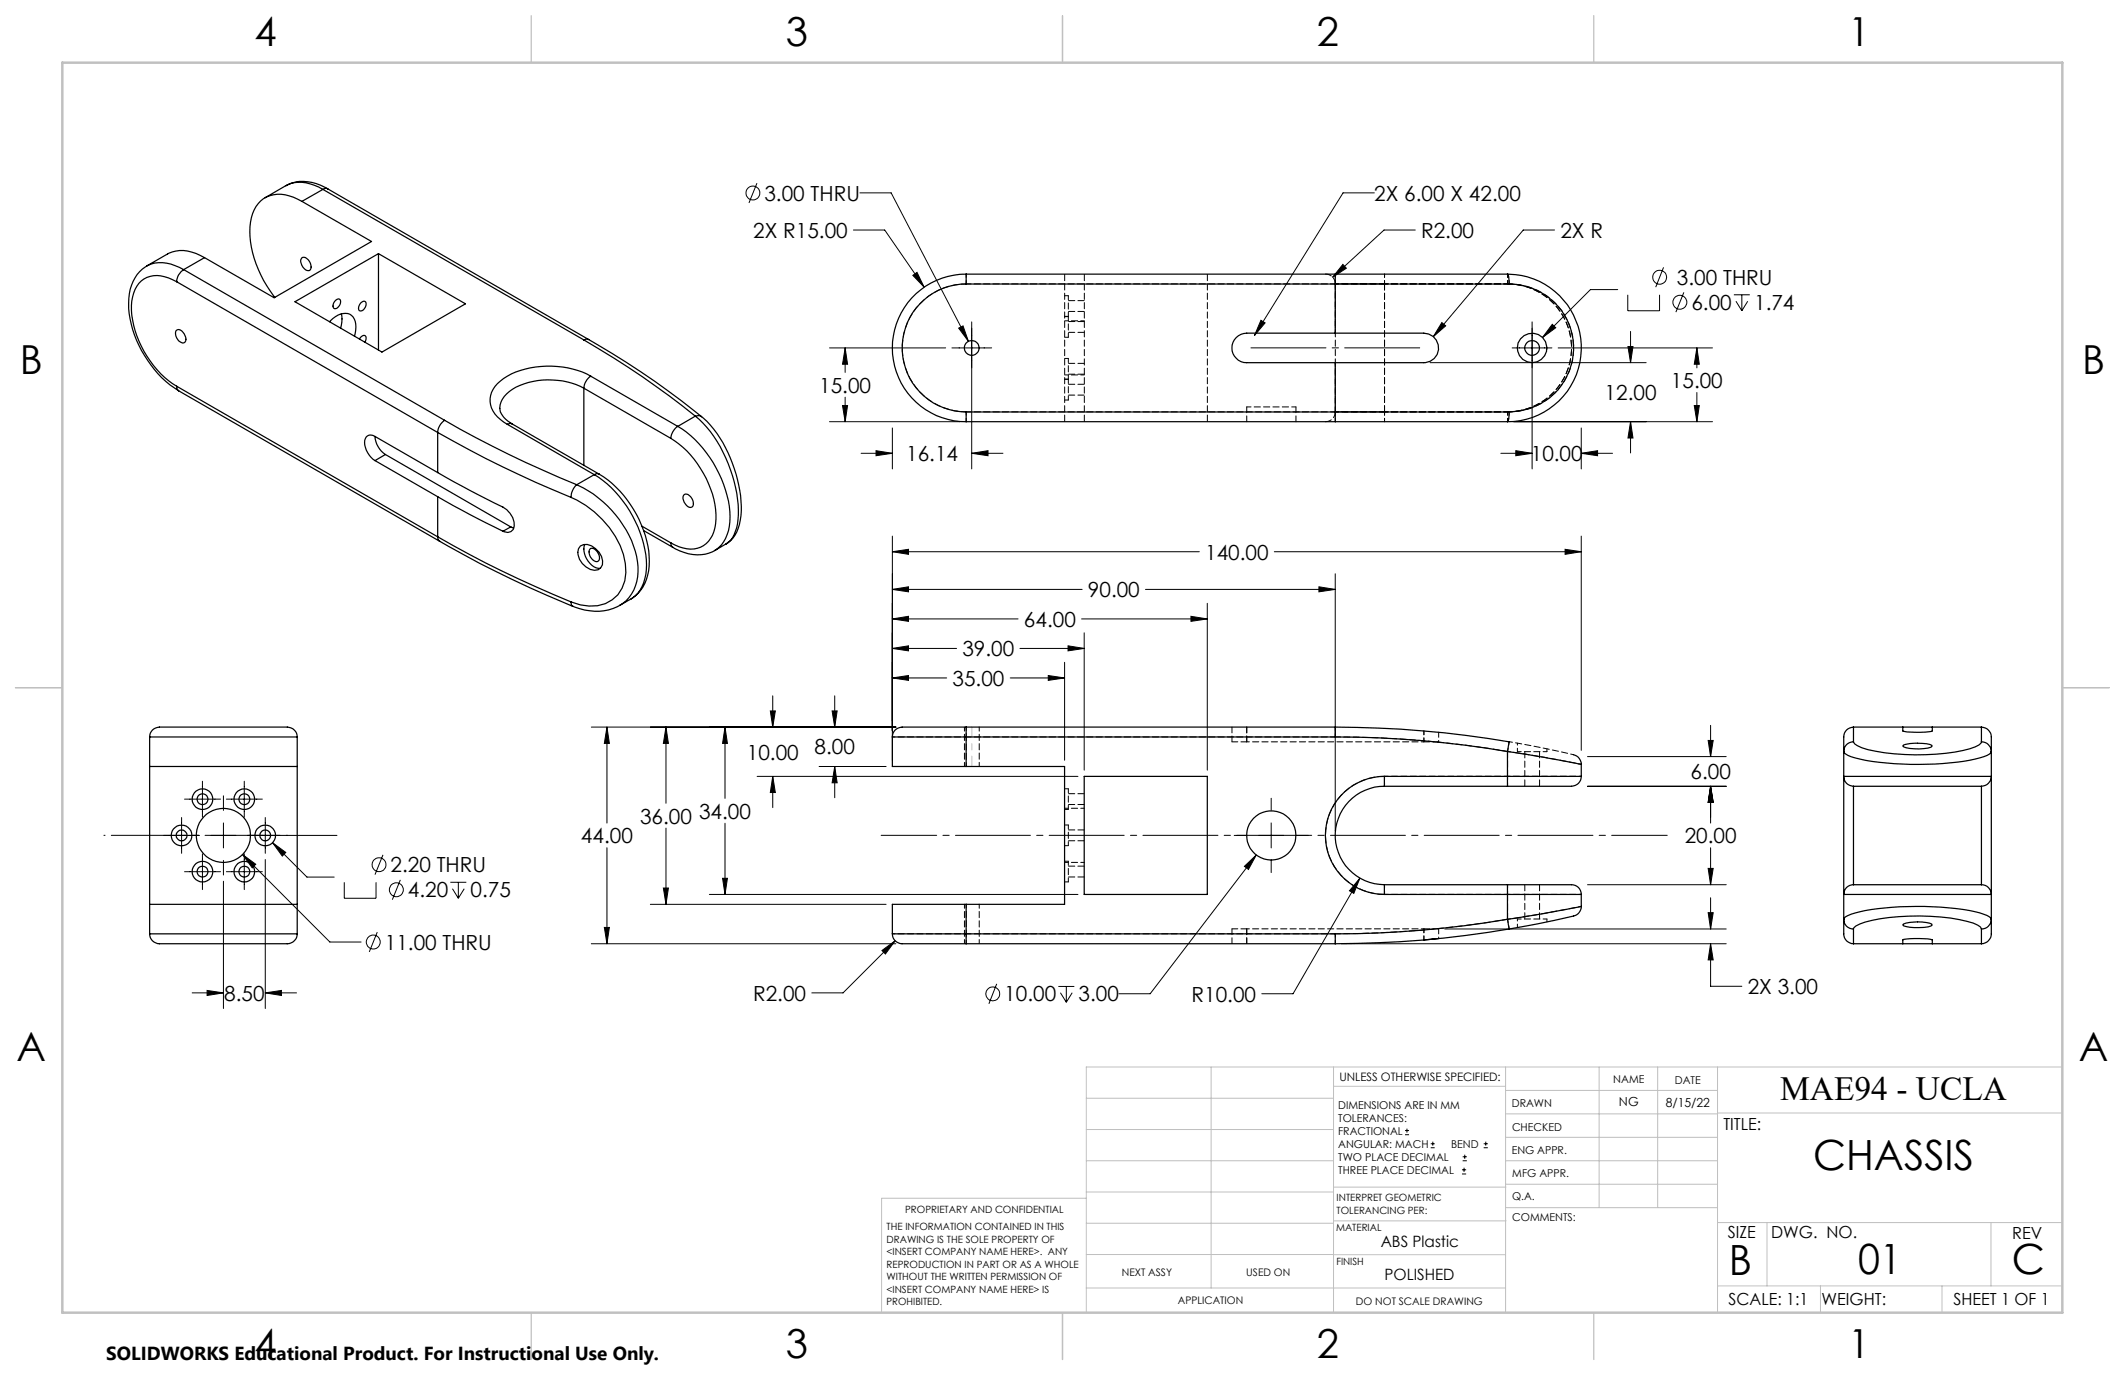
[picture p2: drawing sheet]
<svg xmlns="http://www.w3.org/2000/svg" width="432mm" height="279mm" viewBox="0 0 432 279" stroke-linecap="round" stroke-linejoin="round" font-family="sans-serif">
<g fill="none" stroke="#000" stroke-width=".2">
<path d="M153.8 37.2l-1.6 4M174.7 39.2h6.4l15.7 30.2M279.3 39.2h-6.4l-18 29M173.4 46.7h6.4l8 11.6M185.5 56l.8-.6 1.5 2.9zM272.9 53.7l.7 .8-2.8 1.8zM287.6 46.7h-6.4l-10.4 9.6M315.9 46.7h-6.4l-18.2 21.7M328.7 58.8h-5.5l-9.8 9.8M330.8 59.9v3.2h6.4v-3.2M338 54.3l-1.6 4M342.2 59.4l-1.7 4"/>
<path d="M352.3 59.9h3.3M353.9 59.9v3.2M168.6 70.7h23.6M171.7 70.7l.5 3.3h-1zM171.7 70.7v5M193.4 70.7h8.1M194.8 66.7l.9-.5 1.1 3.2zM197.4 65.4v29.9M256.2 65.1l.9 .5-2.2 2.6zM290.6 73.7h43.9M293 65.5l.8 .7-2.5 2.2zM307.3 70.7h8"/>
<path d="M311.3 65.4v29.9M315.4 65.9l.7 .7-2.7 2zM316.6 70.7h31.4M330.8 70.4h1l-.5 3.3zM331.3 67.3v6.4M344.8 70.7l.5 3.3h-1zM344.8 70.7v4.1M344.8 79.8v5.9M352.7 61.2l1.2 1.9M355.1 61.2l-1.2 1.9M168.6 85.7h26.5M171.2 82.4h1l-.5 3.3z"/>
<path d="M171.7 80.7v5M175 92.1h6.3M178 91.6l3.3 .5-3.3 .5zM181.3 87v8.3M197.4 92.1l3.4-.5v1zM197.4 92.1h6.4M305 92.1h6.3M307.6 85.7h40.4M308 91.6l3.3 .5-3.3 .5zM321.3 92.1l3.3-.5v1zM321.3 92.1h6.4M321.3 87v8.3"/>
<path d="M331.3 85.7l.5 3.3h-1zM331.3 85.7v6.3M344.3 82.4h1l-.5 3.3zM181.3 112.1l3.3-.5v1zM181.3 119.8l3.3-.6v1.1zM181.3 108.9v45.6M181.3 112.1h62.4M181.3 119.8h38.6M232.8 119.8h38.5M258.9 112.1h62.4M268 119.2l3.3 .6-3.3 .5zM271.3 116.6v52.3"/>
<path d="M318 111.6l3.3 .5-3.3 .5zM321.3 108.9v43.6M181.3 137.8l3.3-.5v1zM181.3 131.8l3.3-.6v1.1zM181.3 125.8l3.3-.6v1.1zM181.3 137.8h11.1M181.3 131.8h13.1M181.3 125.8h25.6M205.3 137.8h11M207.3 131.8h13M213 137.3l3.3 .5-3.3 .5zM216.3 134.6v19.9"/>
<path d="M217 131.2l3.3 .6-3.3 .5zM219.8 125.8h25.5M220.3 128.6v27.9M242 125.2l3.3 .6-3.3 .5zM245.3 122.6v33.9M41.1 158.8v7.3M49.6 158.8v7.3M120.2 147.7h61.8M123.3 147.7l.5 3.4h-1zM123.3 147.7v19.6M135.3 147.7l.5 3.4h-1zM135.3 147.7v15.5"/>
<path d="M147.3 147.7l.5 3.4h-1zM147.3 147.7v14.5M153.8 157.8h65.2M156.5 144.5h1.1l-.6 3.2zM157 157.8l.6 3.2h-1.1zM157 141.4v6.3M157 157.8v6.3M166.4 155.8h13.7M169.1 144.5h1l-.5 3.2zM169.6 155.8l.5 3.3h-1zM169.6 141.4v6.3M169.6 155.8v6.3"/>
<path d="M322.6 159.8h28.2M322.6 153.7h28.2M347.1 150.5h1l-.5 3.2zM347.6 159.8l.5 3.3h-1zM347.6 147.4v6.3M347.6 159.8v7.5M33.3 169.8h7.2M36.9 166.1v7.3M37.5 162.4h7.3M37.5 177.1h7.3M41.1 173.5v7.3M42.9 169.8h5"/>
<path d="M45.4 161.7v3M45.4 167.2v5.1M45.4 174.8v3M45.4 179.1v25.8M46 162.4h7.3M46 177.1h7.3M49.3 173.6l2.7 2-.7 .8zM49.3 173.6l17.7 17.8h6.4M49.6 173.5v7.3M50.3 169.8h18.2M53.9 166.1v7.3M53.9 174.7v30.2"/>
<path d="M55.4 171.2l2.7 2-.7 .8zM55.4 171.2l7 7h5.5M70 179.3v3.2h6.4v-3.2M77.8 173.7l-1.6 4M81.4 178.8l-1.7 4M91.5 179.3h3.3M93.1 179.3v3.2M123.3 172.3v19.5M135.3 168.3v15.5M146.8 178.5h1l-.5 3.3zM147.3 167.3v14.5M250.8 169.8h2.4"/>
<path d="M252.9 176l2.4-2.3-1.6 3zM255.3 173.7l-21.6 28.2h-6.3M255.8 169.8h5M258.3 162.2v2.5M258.3 167.2v5.1M258.3 174.8v2.5M263.4 169.8h2.5M276.3 178.4l-1.2 3.1-.9-.5zM276.3 178.4l-13.6 23.5h-6.3M322.6 179.8h28.2M347.1 176.5h1l-.5 3.3zM347.6 172.3v7.5"/>
<path d="M76.7 189.4l-1.7 4M91.9 180.6l1.2 1.9M94.3 180.6l-1.2 1.9M120.2 191.8h61.8M122.8 188.5h1l-.5 3.3zM132.2 183.8h47.9M134.8 180.4h1l-.5 3.4zM144.1 181.8h74.9M179.2 193.1l2.7-1.9-2 2.7zM181.9 191.2l-10.6 10.6h-6.3M202.5 199.9l-1.6 4.1M272.6 191.8h78.2"/>
<path d="M293.6 188.8h57.2M347.1 185.5h1l-.5 3.3zM347.6 191.8l.5 3.3h-1zM347.6 182.4v6.4M347.6 191.8v8.6h6.3M39.1 201.8h6.3M42.1 201.3l3.3 .5-3.3 .5zM53.9 201.8l3.3-.5v1zM53.9 201.8h6.4M215.1 200.4h3.2M215.5 201.7l1.2 2M216.7 200.4v3.3"/>
<path d="M217.9 201.7l-1.2 2M285.5 230.6h.8M285.5 229.7h.8M285.9 229.3v.9M290.7 233.2h.8M290.7 232.4h.8M291.1 232v.8M297.1 238.5h.8M297.1 237.7h.8M297.2 235.9h.9M297.2 235.1h.9M297.5 237.3v.8"/>
<path d="M297.6 234.6v.9M301.5 233.2h.8M301.5 232.4h.8M301.9 232v.8"/>
<circle cx="153" cy="39.2" r="1.42"/>
<circle cx="337.2" cy="56.3" r="1.42"/>
<circle cx="341.3" cy="61.4" r="1.41"/>
<circle cx="77" cy="175.7" r="1.41"/>
<circle cx="75.8" cy="191.4" r="1.41"/>
<circle cx="80.5" cy="180.8" r="1.41"/>
<circle cx="201.7" cy="202" r="1.41"/>
</g>
<path d="M179.1 169.7h159.7" fill="none" stroke="#000" stroke-width=".2" stroke-dasharray="15.2 1.3 1.3 1.3" stroke-dashoffset="4"/>
<path d="M253.3 70.7h36" fill="none" stroke="#000" stroke-width=".2" stroke-dasharray="15.2 1.3 1.3 1.3" stroke-dashoffset="-.9"/>
<path d="M21.1 169.7h37.3" fill="none" stroke="#000" stroke-width=".2" stroke-dasharray="15.2 1.3 1.3 1.3" stroke-dashoffset="-1.5"/>
<path d="M197.5 147.7v8" fill="none" stroke="#c0c0c0" stroke-width=".2" stroke-dasharray="15.2 1.3 1.3 1.3" stroke-dashoffset="13.1"/>
<g fill="none" stroke="#c0c0c0" stroke-width=".2">
<path d="M246.1 216.8v44.9M271 216.8v49.9M305.9 216.8v49.9M324.9 216.8v28.6M336.8 216.8v28.6M349 216.8v49.9M419.1 216.8h-198.4v49.9M220.7 235.9h50.3M220.7 229.5h50.3M220.7 223.2h50.3M271 220.7h34.9M305.9 231.1h43.1"/>
<path d="M305.9 226.3h43.1M305.9 221.6h43.1M305.9 235.9h43.1M349 226.2h70.1M220.7 248.6h50.3M220.7 242.2h50.3M220.7 254.9h50.3M220.7 243.5h-41.6v23.2M271 255h34.9M271 248.1h35M271 241.2h35M305.9 240.6h43.1"/>
<path d="M306 245.4h43M349 248.4h70.1M359.1 248.4v12.9M404.6 248.4v12.9M220.7 261.7h85.2M349 261.3h70.1M369.9 261.3v5.4M394.6 261.3v5.4"/>
</g>
<path d="M108 3.2v9.5M215.9 3.2v9.5M323.8 3.2v9.5M3.1 139.7h9.6M419.1 139.7h9.5M108 266.7v9.6M215.9 266.7v9.6M323.8 266.7v9.6" fill="none" stroke="#c0c0c0" stroke-width=".25"/>
<path d="M12.7 12.7h406.4v254h-406.4z" fill="none" stroke="#c0c0c0" stroke-width=".5"/>
<g fill="#000">
<path d="M213 137.3l3.3 .5-3.3 .5zM181.3 137.8l3.3-.5v1zM181.3 112.1l3.3-.5v1zM318 111.6l3.3 .5-3.3 .5zM181.3 131.8l3.3-.6v1.1zM217 131.2l3.3 .6-3.3 .5zM181.3 125.8l3.3-.6v1.1zM242 125.2l3.3 .6-3.3 .5zM181.3 119.8l3.3-.6v1.1zM268 119.2l3.3 .6-3.3 .5zM276.3 178.4l-2.1 2.6 .9 .5zM252.9 176l.8 .7 1.6-3zM135.3 147.7l.5 3.4h-1zM134.8 180.4h1l-.5 3.4zM123.3 147.7l.5 3.4h-1zM122.8 188.5h1l-.5 3.3zM179.2 193.1l.7 .8 2-2.7zM156.5 144.5h1.1l-.6 3.2zM157 157.8l.6 3.2h-1.1zM147.3 147.7l.5 3.4h-1zM146.8 178.5h1l-.5 3.3zM347.1 185.5h1l-.5 3.3zM347.6 191.8l.5 3.3h-1zM256.2 65.1l-1.3 3.1 2.2-2.6zM194.8 66.7l2 2.7-1.1-3.2zM315.4 65.9l-2 2.7 2.7-2zM185.5 56l2.3 2.3-1.5-2.9zM272.9 53.7l-2.1 2.6 2.8-1.8zM171.2 82.4h1l-.5 3.3zM171.7 70.7l.5 3.3h-1zM344.3 82.4h1l-.5 3.3zM344.8 70.7l.5 3.3h-1zM331.3 85.7l.5 3.3h-1zM330.8 70.4h1l-.5 3.3zM55.4 171.2l2 2.8 .7-.8zM49.3 173.6l2 2.8 .7-.8z"/>
<path d="M347.6 159.8l.5 3.3h-1zM347.1 150.5h1l-.5 3.2zM169.1 144.5h1l-.5 3.2zM169.6 155.8l.5 3.3h-1zM347.6 159.8l.5 3.3h-1zM347.1 176.5h1l-.5 3.3zM197.4 92.1l3.4-.5v1zM178 91.6l3.3 .5-3.3 .5zM308 91.6l3.3 .5-3.3 .5zM321.3 92.1l3.3-.5v1zM293 65.5l-1.7 2.9 2.5-2.2zM53.9 201.8l3.3-.5v1zM42.1 201.3l3.3 .5-3.3 .5z"/>
</g>
<g fill="none" stroke="#000" stroke-width=".25">
<path d="M58.1 37.7a8.3 8.3 0 0 1 8.5 .7M65.6 38.5a7.8 7.8 0 0 0-7.2-.9l-4.5 2.6M65.6 38.5l-4.3 2.4M65.6 38.5l53 30.6M66.6 38.4a.87 .87 0 0 0-1 .1M66.6 38.4l53 30.6M29.8 54.1a8.2 8.2 0 0 0-3.7 7.5 22.2 22.2 0 0 0 10.2 17.8M35.9 57.3a6.5 6.5 0 0 0-6.7-.6 6.4 6.4 0 0 0-2.5 5.4 20.2 20.2 0 0 0 9.2 16.4M35.9 57.3l53 30.6M37.3 54.8a2.97 2.97 0 0 0-1.4 2.5M37.3 54.8l53 30.6M41.6 52.4a7.3 7.3 0 0 0-7.6-.8l-4.2 2.4a7.1 7.1 0 0 1 6.6 .3l.9 .5"/>
<path d="M41.6 52.4l-4.3 2.4M61.3 40.9a7.7 7.7 0 0 0-7.1-.9 6.7 6.7 0 0 0-3.4 6 22.3 22.3 0 0 0 5 14.4M61.3 52.4a1.64 1.64 0 0 1 1.9 1.9 .65 .65 0 0 1-.3 .7 .65 .65 0 0 1-.8-.2 1.91 1.91 0 0 1-.8-2.4zM61.3 40.9l14.2 8.2-19.8 11.4-14.1-8.1M76.9 51.5v19.6M196.3 55.7a15 15 0 0 0-15 15 15 15 0 0 0 15 15M196.3 55.7v2M196.3 57.7a13 13 0 0 0-13 13 13 13 0 0 0 13 13M196.3 57.7h75M196.3 55.7h75M271.3 55.7v2M271.3 57.7h35.4"/>
<path d="M271.3 55.7h35M271.3 57.7v10M306.3 55.7a3.3 3.3 0 0 1 .4 2M306.3 55.7a15 15 0 0 1 15 15 15 15 0 0 1-15 15M306.7 57.7a13 13 0 0 1 13.1 13 13 13 0 0 1-13.1 13M35.9 67.1a1.16 1.16 0 0 1 1.5 .7l.2 .4a.82 .82 0 0 1 .2 1 .82 .82 0 0 1-.9 .4 1.91 1.91 0 0 1-1-2.5zM35.9 78.5l.1 .6 .3 .3M35.9 78.5l53 30.6M36.3 79.4l53.1 30.6M59.9 61.3l17-9.8 17.7 10.2-17 9.8zM67 65.4a4 4 0 0 1 4.1-1.5 3.3 3.3 0 0 1 1.1 3.8l-.2 .6M68.2 61a.57 .57 0 0 1 1 0 1.43 1.43 0 0 1-1.2 1.7 1.04 1.04 0 0 1 .2-1.7z"/>
<path d="M69.4 63.8l.1 1-.3 1.9M73.1 68.9l.3-.5a.57 .57 0 0 1 1 0v.6l-.2 .5M73.4 61.5a.57 .57 0 0 1 1 0 1.43 1.43 0 0 1-1.2 1.7 1.04 1.04 0 0 1 .2-1.7zM118.6 78.9a15.5 15.5 0 0 0-14.5 .2 4.5 4.5 0 0 0-2.5 4.2 4.6 4.6 0 0 0 2.5 2.8M118.6 69.1a175.4 175.4 0 0 1 22.7 15.5M118.6 78.9l17.7 10.2M118.6 78.9v15.6M119.6 69a170.3 170.3 0 0 1 23 15.7M119.6 69l-.4-.1-.6 .2M120.1 76.4a18.5 18.5 0 0 0-17 0 5.8 5.8 0 0 0-3.5 5.3 6 6 0 0 0 3.5 4.5M120.1 76.4a3.2 3.2 0 0 0-1.5 2.5M120.1 76.4l17.6 10.2"/>
<path d="M271.3 67.7h18a3 3 0 0 1 3 3 3 3 0 0 1-3 3h-18M271.3 67.7h-18a3 3 0 0 0-3 3 3 3 0 0 0 3 3h18M271.3 73.7v10M76.2 88.7a4.8 4.8 0 0 0 2.1 3.7M76.2 88.7a1.3 1.3 0 0 0-1.5-.1 1.3 1.3 0 0 0-.6 1.3 4.8 4.8 0 0 0 2.1 3.7M76.2 93.6l12.7 7.3M76.2 88.7l12.7 7.3M78.3 92.4l25.5 14.7M78.3 92.4l-2.1 1.2M88.9 96l11.6 6.2a5.4 5.4 0 0 1 4 3.9 1.52 1.52 0 0 1-.5 1.8 1.52 1.52 0 0 1-1.8 .1M88.9 87.9a226.4 226.4 0 0 0 27.1 13.2M88.9 87.9v8.1"/>
<path d="M90.3 85.4a3.2 3.2 0 0 0-1.4 2.5M90.3 85.4a218.8 218.8 0 0 0 26.9 13.1M103.1 86.2l17.7 10.2M104.1 86.1l-.5-.1-.5 .2M104.1 86.1l17.6 10.2M117.2 98.5a3.6 3.6 0 0 0-1.2 2.6M117.2 98.5a22.1 22.1 0 0 1 12.2 14.6 9.2 9.2 0 0 1-2.8 9.5l-.7 .4M120.8 96.4a23.4 23.4 0 0 1 10.6 18.4 7.6 7.6 0 0 1-3.1 6.9M120.8 96.4l-3.6 2.1M121.7 96.3a22.2 22.2 0 0 1 10.2 17.8 8.4 8.4 0 0 1-3.6 7.6M121.7 96.3a.87 .87 0 0 0-.9 .1M136.3 89.1a20.3 20.3 0 0 1 9.2 16.4 5.8 5.8 0 0 1-3.8 5.9 7 7 0 0 1-5.4-1.1"/>
<path d="M137.7 86.6a3.2 3.2 0 0 0-1.4 2.5M137.7 86.6a23.3 23.3 0 0 1 10.6 18.4 7.5 7.5 0 0 1-3.1 6.9M141.3 84.6a26.5 26.5 0 0 1 8.4 15.7 15 15 0 0 1-.5 8.4l-.8 1.1-.9 .7-2.3 1.4M141.3 84.6l.6-.1 .7 .2M141.3 84.6l-3.6 2M142.6 84.7a24.4 24.4 0 0 1 7.5 13.9 14.7 14.7 0 0 1-.7 10.1l-.9 1.1-.9 .7M196.3 83.7v2M196.3 83.7h75M196.3 85.7h75M271.3 83.7h35.4M271.3 83.7v2M271.3 85.7h35"/>
<path d="M306.7 83.7a3 3 0 0 1-.4 2M88.9 100.9l6.5 3.6 6.8 3.5M88.9 109.1a219.6 219.6 0 0 0 27.1 13.2M88.9 109.1l.1 .5 .4 .4M88.9 100.9v8.2M89.4 110a225.3 225.3 0 0 0 27 13.2l-.3-.3-.1-.6M103.8 107.1l.6 .2M103.8 107.1l-1.6 .9M116 101.1a19.6 19.6 0 0 1 10.7 11.6 9 9 0 0 1-1.1 8.2 7.4 7.4 0 0 1-7.7 2l-1.9-.6M117.9 110.9a2.45 2.45 0 0 1 3.1 .6 3.4 3.4 0 0 1 1.4 3.3 1.68 1.68 0 0 1-2.5 .9 3.7 3.7 0 0 1-2.4-4.2zM118.8 110.6a4 4 0 0 0 3 4.9h.2M119.8 111.6a.99 .99 0 0 1 1.6 .5l.3 .8a.78 .78 0 0 1-.1 1.1 .78 .78 0 0 1-1.1-.2l-.7-.9-.1-.8z"/>
<path d="M130.5 106.9l5.8 3.4M130.8 107.8l5.9 3.4M136.3 110.3l.1 .6 .3 .3M136.7 111.2a8.5 8.5 0 0 0 8.5 .7M139 100.5a1.64 1.64 0 0 1 1.9 1.8 .73 .73 0 0 1-.5 .8 .73 .73 0 0 1-.9-.4l-.5-.6a1.34 1.34 0 0 1 0-1.6zM125.9 123a10.5 10.5 0 0 1-9.5 .2M128.3 121.7l-2.4 1.3M30.4 155.8h30M30.4 149.8h30M30.4 149.8a2.27 2.27 0 0 1 2.8-2.1h23.9a3.3 3.3 0 0 1 3 1l.3 1.1M30.4 149.8v40M60.4 149.8v40"/>
<path d="M181.3 149.8v6h15M181.3 149.8h15M196.3 147.7h-11.9a2.54 2.54 0 0 0-3 1.7l-.1 .4M196.3 147.7v2.1M196.3 149.8v6M196.3 155.8h20v28h-20M196.3 149.8h75M196.3 147.7h75M220.3 157.8h25v24h-25zM271.3 149.8a207.6 207.6 0 0 1 35 2.9M271.3 147.7v2.1M271.3 147.7a216.9 216.9 0 0 1 35.4 3l-.4 2"/>
<path d="M281.3 157.8a12 12 0 0 0-12 12 12 12 0 0 0 12 12M281.3 157.8v2M281.3 159.8a10 10 0 0 0-10 10 10 10 0 0 0 10 10M281.3 157.8h25M281.3 159.8h25M306.3 157.8v2M306.3 157.8h15M306.3 152.7l7.4 1.2 7.6 1.4M306.3 152.7v5.1M319.8 153.4a1.99 1.99 0 0 1 1.5 1.9M321.3 157.8a2.19 2.19 0 0 1-2.6 2h-12.4M321.3 155.3v2.5"/>
<path d="M374.6 152.7a2.17 2.17 0 0 0 1.6 1.1 57 57 0 0 0 18.6 1.4 26.5 26.5 0 0 0 9.5-2l.3-.5M374.6 157.8h30M374.6 157.8a1.99 1.99 0 0 0 2 2M374.6 157.8v24M374.6 152.7v5.1M376.6 150.7a1.93 1.93 0 0 0-2 2M376.6 150.7a4 4 0 0 0 3 1.6 47.4 47.4 0 0 0 20.7-.1l1.8-.8 .5-.7M376.6 159.8h26M376.6 147.7v3M376.6 147.7a2.19 2.19 0 0 0-2 2.8v2.2M376.6 159.8v20M376.6 147.7h10"/>
<path d="M386.6 147.7v.8a15.9 15.9 0 0 0 6 0v-.8M386.6 147.7h6M386.8 151.4a10.7 10.7 0 0 1 5.7 0l.1 .2a4.2 4.2 0 0 1-2.7 .6 6 6 0 0 1-3.3-.6zM392.6 147.7h10M402.6 150.7a1.99 1.99 0 0 1 2 2M402.6 147.7v3M402.6 147.7a2.19 2.19 0 0 1 2 2.8v2.2M402.6 159.8v20M404.6 157.8a2.05 2.05 0 0 1-2 2M404.6 157.8v24M404.6 152.7v5.1M281.3 179.8v2"/>
<path d="M281.3 179.8h25M306.3 179.8h12.4a2.13 2.13 0 0 1 2.6 2M306.3 179.8v2M376.6 179.8h26M376.6 179.8a1.93 1.93 0 0 0-2 2M402.6 179.8a1.99 1.99 0 0 1 2 2M30.4 183.8h30M30.4 189.8h30M30.4 189.8a2.27 2.27 0 0 0 2.8 2h23.9a3.3 3.3 0 0 0 3-.9l.3-1.1M181.3 189.8a2.2 2.2 0 0 0 2.7 2h12.3M181.3 189.8h15M196.3 183.8h-15v6"/>
<path d="M196.3 189.8v2M196.3 189.8h75M196.3 183.8v6M196.3 191.8h75M271.3 189.8v2M281.3 181.8h25M292.3 190.7l-3 .3M306.3 186.8l.4 2M306.3 186.8a207.6 207.6 0 0 1-35 3M306.3 181.8h15M306.3 181.8v5M306.7 188.8a206.9 206.9 0 0 1-35.4 3"/>
<path d="M319.8 186.1l-7.5 1.6-5.6 1.1M321.3 184.2a1.99 1.99 0 0 1-1.5 1.9M321.3 184.2l-7.4 1.4-7.6 1.2M321.3 181.8v2.4M374.6 186.8a1.84 1.84 0 0 1 1.5-1 54.5 54.5 0 0 1 18.2-1.5 27.1 27.1 0 0 1 9.9 2l.4 .5M374.6 186.8a1.93 1.93 0 0 0 2 2M374.6 181.8h30M374.6 186.8v1.8a3.6 3.6 0 0 0 .6 2.6l.7 .4 .7 .2M374.6 181.8v5M376.6 188.8l.1-.3a7.5 7.5 0 0 1 3.7-1.5 46.4 46.4 0 0 1 20.6 .6l1.4 .8 .2 .4M376.6 188.8v3M376.6 191.8h10"/>
<path d="M386.6 191.8v-.8a15.9 15.9 0 0 1 6 0v.8M386.6 187.9a7.3 7.3 0 0 1 4.9-.4l1 .3 .1 .2a8.6 8.6 0 0 1-5.3 .3l-.5-.2zM386.6 191.8h6M392.6 191.8h10M402.6 188.8v3M404.6 186.8a1.99 1.99 0 0 1-2 2M404.6 186.8v1.8a3.5 3.5 0 0 1-.6 2.6l-.6 .4-.8 .2M404.6 181.8v5"/>
<circle cx="197.5" cy="70.7" r="1.5"/>
<circle cx="311.3" cy="70.7" r="1.5"/>
<circle cx="311.3" cy="70.7" r="2.99"/>
<circle cx="36.9" cy="169.8" r="1.1"/>
<circle cx="36.9" cy="169.8" r="2.11"/>
<circle cx="41.1" cy="162.4" r="2.1"/>
<circle cx="41.2" cy="177.1" r="2.09"/>
<circle cx="41.2" cy="177.1" r="1.11"/>
<circle cx="41.2" cy="162.4" r="1.11"/>
<circle cx="45.4" cy="169.8" r="5.5"/>
<circle cx="49.6" cy="162.4" r="2.1"/>
<circle cx="49.7" cy="177.1" r="2.09"/>
<circle cx="49.7" cy="177.1" r="1.11"/>
<circle cx="49.7" cy="162.4" r="1.11"/>
<circle cx="53.9" cy="169.8" r="2.1"/>
<circle cx="53.9" cy="169.8" r="1.1"/>
<circle cx="258.3" cy="169.8" r="5"/>
</g>
<g fill="none" stroke="#000" stroke-width=".2" stroke-dasharray="1.3 .6" stroke-dashoffset=".6">
<path d="M196.3 57.7v-2M271.3 57.7v-2M281.3 57.7v-2M306.3 55.7v2M306.3 57.7v-2M306.3 55.7a3.3 3.3 0 0 1 .4 2M308.4 71.2v-1.3M196.3 83.7v2M271.3 85.7v-2M281.3 85.7v-2M306.3 85.7v-2M306.3 83.7v2"/>
<path d="M306.3 85.7a3.3 3.3 0 0 0 .4-2M196.3 147.7v2M271.3 147.7v2M281.3 159.7v-2M306.3 157.7v2M306.3 152.7l7.6 1.2 7.4 1.4M306.7 150.7l6.4 1.2 6.7 1.5M306.7 150.7l-.4 2M281.3 179.7v2M306.3 179.7v2M196.3 191.7v-2M271.3 191.7v-2"/>
<path d="M306.3 186.8l.4 2M321.3 184.2l-7.6 1.4-7.4 1.2"/>
</g>
<g fill="none" stroke="#000" stroke-width=".2" stroke-dasharray="1.3 .6" stroke-dashoffset=".5">
<path d="M281.3 57.7h25M306.3 57.7h-25M216.3 76.2h4M220.3 65.2h-4M281.3 83.7h25M306.3 83.7h-25M196.3 149.7v6M289.3 150.7v-2.2M306.3 157.7h-25M308.3 152.7h6M216.3 175.2h4M220.3 164.2h-4"/>
<path d="M196.3 183.7v6M281.3 181.7h25M289.3 188.7v2.3M314.3 186.7h-6"/>
</g>
<g fill="none" stroke="#000" stroke-width=".2" stroke-dasharray="1.3 .6">
<path d="M269.3 55.7a2 2 0 0 1 2 2M271.3 57.7v26M217.1 67.5h3.2M217.1 76h3.2M217.1 63.3h3.2M220.3 65.3h-3.2M220.3 73.8h-3.2M220.3 61.1h-3.2M220.3 78.1h-3.2M314.3 70.5v.2M314.3 70.7v.3M217.1 80.3h3.2"/>
<path d="M271.3 83.7a2 2 0 0 1-2 2M281.3 83.7v-26M306.3 152.7v5M309.8 152.7v7M312.8 159.7v-7M314.3 152.7v-.5M217.1 170.8h3.2M217.1 178.2h3.2M217.1 163.5h3.2M220.3 168.6h-3.2M220.3 176h-3.2M220.3 161.3h-3.2"/>
<path d="M309.8 179.7v7M306.3 181.7v5.1M312.8 186.7v-7M314.3 187.3v-.6"/>
</g>
<g fill="none" stroke="#000" stroke-width=".2" stroke-dasharray="1.3 .6" stroke-dashoffset=".4">
<path d="M216.3 68.5h.8M216.3 77h.8M216.3 64.3h.8M217.1 68.5v-4.2M217.1 77v-4.2M217.1 64.3v-4.2M217.1 64.3h-.8M217.1 72.8h-.8M217.1 60.1h-.8M217.1 77.1h-.8M271.3 67.7v-10M216.3 81.3h.8"/>
<path d="M217.1 81.3v-4.2M263.3 82.7h-10M271.3 83.7v-10M196 147.7v8M199 155.7v-8M216.3 171.8h.8M216.3 179.2h.8M216.3 164.5h.8M217.1 171.8v-4.2M217.1 179.2v-4.2M217.1 164.5v-4.2M217.1 167.6h-.8"/>
<path d="M217.1 175h-.8M217.1 160.3h-.8M196 183.7v8M199 191.7v-8"/>
</g>
<g fill="none" stroke="#000" stroke-width=".2" stroke-dasharray="1.3 .6" stroke-dashoffset=".1">
<path d="M271.3 57.7h35.4M306.7 57.7a13 13 0 0 1 13.1 13 13 13 0 0 1-13.1 13M253.3 82.7v3M263.3 85.7v-3M306.7 83.7h-35.4M250.3 150.7h3M250.3 147.7v3M253.3 150.7v-3M289.3 150.7h3M250.3 188.7v3M253.3 188.7h-3M253.3 188.7v3"/>
<path d="M292.3 188.7h-3"/>
</g>
<path d="M253.3 150.7h36M289.3 188.7h-36" fill="none" stroke="#000" stroke-width=".2" stroke-dasharray="1.3 .6" stroke-dashoffset=".7"/>
<path d="M216.3 85.7v-30M220.3 85.7v-30M245.3 85.7v-30M281.3 157.7a12 12 0 0 0-12 12 12 12 0 0 0 12 12" fill="none" stroke="#000" stroke-width=".2" stroke-dasharray="1.3 .6" stroke-dashoffset="-.1"/>
<path d="M281.3 57.7h-9.9h9.9M306.3 57.7a13 13 0 0 1 13 13 13 13 0 0 1-13 13M196.3 83.7a13 13 0 0 1-13-13 13 13 0 0 1 13-13M281.3 83.7h-9.9h9.9M306.3 83.7a13 13 0 0 0 13-13 13 13 0 0 0-13-13M271.3 149.7a209.3 209.3 0 0 1 35 3M306.3 186.8a209.3 209.3 0 0 1-35 2.9" fill="none" stroke="#000" stroke-width=".2" stroke-dasharray="1.3 .6" stroke-dashoffset=".2"/>
<path d="M196.3 57.7h75M271.3 83.7h-75M196.3 149.7h75M271.3 189.7h-75" fill="none" stroke="#000" stroke-width=".2" stroke-dasharray="1.3 .6" stroke-dashoffset=".3"/>
<path d="M292.3 150.7v-1.9M292.3 190.7v-2" fill="none" stroke="#000" stroke-width=".2" stroke-dasharray="1.3 .6" stroke-dashoffset="1"/>
<path d="M308.3 151v1.7M308.3 186.7v1.8" fill="none" stroke="#000" stroke-width=".2" stroke-dasharray="1.3 .6" stroke-dashoffset=".9"/>
<path d="M181.3 149.7h15M321.3 157.7h-15M196.3 189.7h-15M306.3 181.7h15" fill="none" stroke="#000" stroke-width=".2" stroke-dasharray="1.3 .6" stroke-dashoffset=".8"/>
<g font-size="8.5">
<text x="368.4" y="237.7">CHASSIS</text>
<text x="351.3" y="259">B</text>
<text x="377.5" y="258.9">01</text>
<text x="408.8" y="258.9">C</text>
</g>
<g font-size="8.1">
<text x="51.7" y="9.3">4</text>
<text x="159.7" y="9.3">3</text>
<text x="267.6" y="9.3">2</text>
<text x="375.6" y="9.3">1</text>
<text x="4" y="76">B</text>
<text x="423.1" y="76">B</text>
<text x="3.3" y="215.7">A</text>
<text x="422.4" y="215.7">A</text>
<text x="51.7" y="276">4</text>
<text x="159.7" y="276">3</text>
<text x="267.6" y="276">2</text>
<text x="375.6" y="276">1</text>
</g>
<text font-size="6.9" x="361.7" y="223.6">MAE94 - UCLA</text>
<g font-size="4.2">
<text x="155.3" y="40.8">3.00 THRU</text>
<text x="279.3" y="40.8">2X 6.00 X 42.00</text>
<text x="153" y="48.3">2X R15.00</text>
<text x="288.8" y="48.3">R2.00</text>
<text x="317.1" y="48.3">2X R</text>
<text x="340.8" y="57.9">3.00 THRU</text>
<text x="343.7" y="63">6.00</text>
<text x="356.4" y="63">1.74</text>
<text x="166.5" y="79.8">15.00</text>
<text x="326.1" y="81.3">12.00</text>
<text x="339.5" y="78.8">15.00</text>
<text x="184.1" y="93.7">16.14</text>
<text x="311.1" y="93.7">10.00</text>
<text x="244.9" y="113.7">140.00</text>
<text x="221.1" y="121.3">90.00</text>
<text x="208.1" y="127.3">64.00</text>
<text x="195.6" y="133.3">39.00</text>
<text x="193.6" y="139.3">35.00</text>
<text x="151.8" y="154.3">10.00</text>
<text x="165.5" y="153.3">8.00</text>
<text x="343.5" y="158.3">6.00</text>
<text x="130.1" y="167.3">36.00 34.00</text>
<text x="118.1" y="171.3">44.00</text>
<text x="342.3" y="171.3">20.00</text>
<text x="79.4" y="177.2">2.20 THRU</text>
<text x="82.9" y="182.3">4.20</text>
<text x="95.6" y="182.3">0.75</text>
<text x="78.2" y="193">11.00 THRU</text>
<text x="45.6" y="203.3">8.50</text>
<text x="153" y="203.3">R2.00</text>
<text x="204.1" y="203.5">10.00</text>
<text x="219.2" y="203.5">3.00</text>
<text x="242.1" y="203.5">R10.00</text>
<text x="355.1" y="202">2X 3.00</text>
</g>
<text font-size="3.8" x="21.6" y="276.3">SOLIDWORKS Educational Product. For Instructional Use Only.</text>
<g font-size="3.4">
<text x="350.2" y="229.5">TITLE:</text>
<text x="351.1" y="251.6">SIZE</text>
<text x="359.9" y="251.6">DWG. NO.</text>
<text x="408.9" y="251.7">REV</text>
<text x="351.2" y="265.2">SCALE: 1:1</text>
<text x="370.1" y="265.3">WEIGHT:</text>
<text x="396.9" y="265.2">SHEET 1 OF 1</text>
</g>
<g font-size="3.2">
<text x="280.6" y="253.3">ABS Plastic</text>
<text x="281.3" y="260.1">POLISHED</text>
</g>
<g font-size="2.5">
<text x="329" y="224.8">NG</text>
<text x="338.5" y="224.9">8/15/22</text>
</g>
<text font-size="2.4" x="272.2" y="219.7">UNLESS OTHERWISE SPECIFIED:</text>
<g font-size="2.2">
<text x="327.8" y="220.1">NAME</text>
<text x="340.3" y="220.2">DATE</text>
<text x="271.9" y="225.3">DIMENSIONS ARE IN MM</text>
<text x="271.9" y="227.9">TOLERANCES:</text>
<text x="307.2" y="224.9">DRAWN</text>
<text x="271.9" y="230.6">FRACTIONAL</text>
<text x="271.9" y="233.2">ANGULAR: MACH</text>
<text x="294.9" y="233.2">BEND</text>
<text x="307.3" y="229.8">CHECKED</text>
<text x="271.9" y="235.9">TWO PLACE DECIMAL</text>
<text x="271.9" y="238.5">THREE PLACE DECIMAL</text>
<text x="307.2" y="234.5">ENG APPR.</text>
<text x="307.3" y="239.2">MFG APPR.</text>
<text x="307.3" y="243.9">Q.A.</text>
<text x="307.3" y="248.1">COMMENTS:</text>
</g>
<g font-size="2.1">
<text x="227.9" y="259.2">NEXT ASSY</text>
<text x="253.3" y="259.2">USED ON</text>
<text x="239.3" y="265">APPLICATION</text>
<text x="275.5" y="265.1">DO NOT SCALE DRAWING</text>
</g>
<g font-size="2">
<text x="271.6" y="244.1">INTERPRET GEOMETRIC</text>
<text x="180.2" y="250">THE INFORMATION CONTAINED IN THIS</text>
<text x="183.9" y="246.4">PROPRIETARY AND CONFIDENTIAL</text>
<text x="271.5" y="250.2">MATERIAL</text>
<text x="271.6" y="246.6">TOLERANCING PER:</text>
<text x="180.2" y="252.5">DRAWING IS THE SOLE PROPERTY OF</text>
<text x="180.2" y="255.1">&lt;INSERT COMPANY NAME HERE&gt;. ANY</text>
<text x="180.2" y="257.6">REPRODUCTION IN PART OR AS A WHOLE</text>
<text x="271.5" y="257">FINISH</text>
<text x="180.2" y="260.1">WITHOUT THE WRITTEN PERMISSION OF</text>
<text x="180.2" y="262.6">&lt;INSERT COMPANY NAME HERE&gt; IS</text>
<text x="180.2" y="265.2">PROHIBITED.</text>
</g>
</svg>
